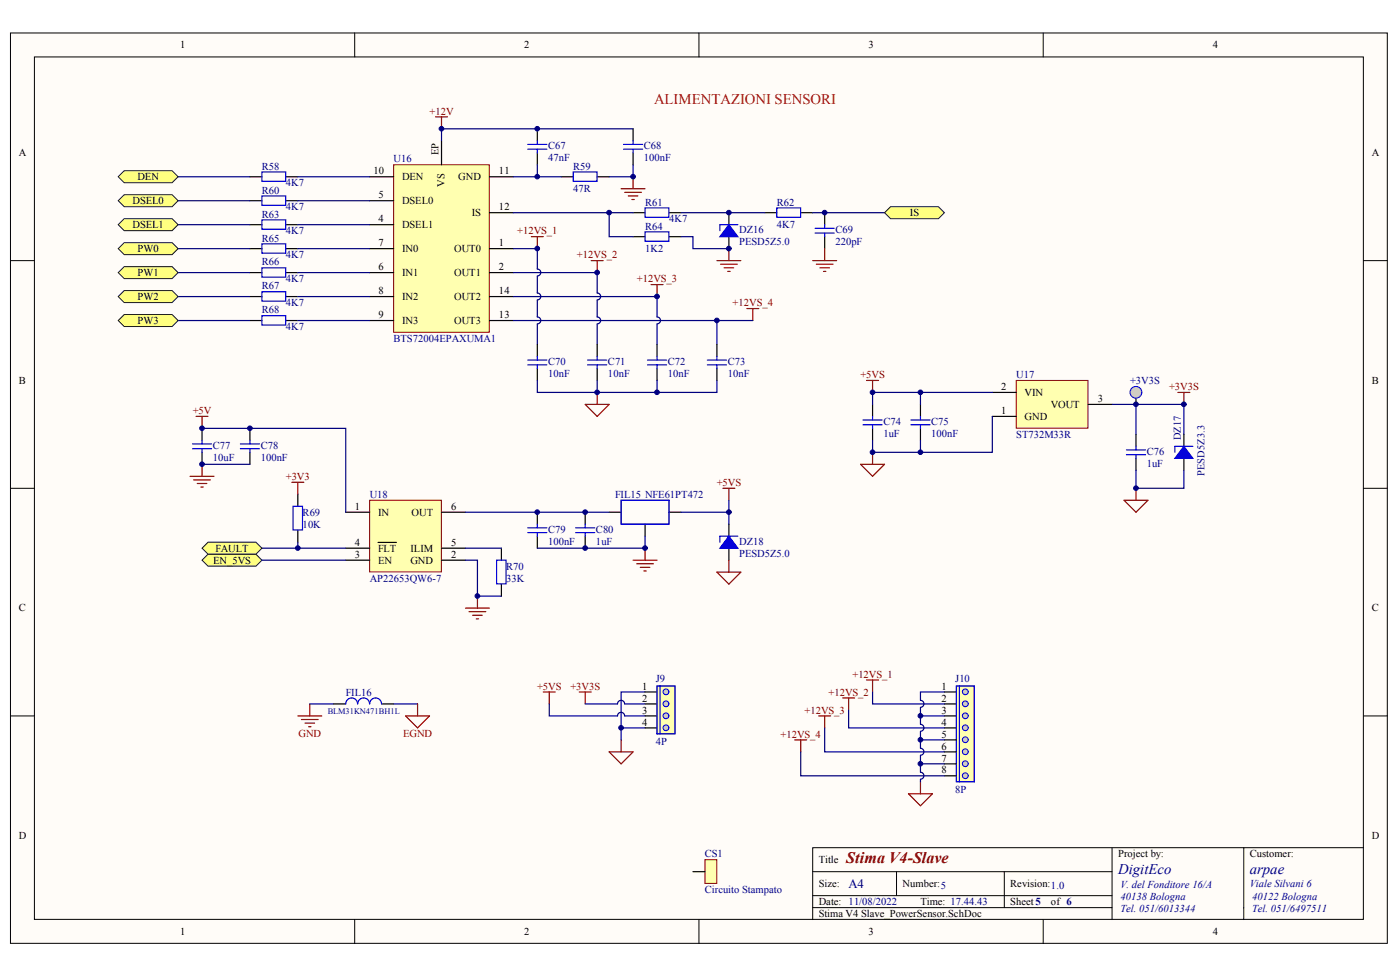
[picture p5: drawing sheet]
<svg xmlns="http://www.w3.org/2000/svg" width="288mm" height="201mm" viewBox="0 0 288 201" stroke-linecap="round" stroke-linejoin="round" font-family="sans-serif">
<g fill="#fffcf8" stroke="#000" stroke-width=".21">
<path d="M2.2 6.8h283.1v187.2h-283.1z"/>
<path d="M7.1 11.7h273.2v177.3h-273.2z"/>
</g>
<g fill="none" stroke="#000" stroke-width=".21">
<path d="M72.9 6.8v4.9M143.7 6.8v4.9M214.5 6.8v4.9M2.2 53.6h4.9M280.4 53.6h4.9M2.2 100.4h4.9M280.4 100.4h4.9M2.2 147.2h4.9M280.4 147.2h4.9M167.1 179.2h61.6M184.3 179.2v5M206.5 179.2v7.4"/>
<path d="M228.7 174.3v12.3M255.7 174.3h-88.6v14.8M280.4 174.3h-24.7v14.8M72.9 189.1v4.9M143.7 189.1v4.9M167.1 186.6h61.6v2.5M167.1 184.2h61.6M214.5 189.1v4.9"/>
</g>
<path d="M144.9 176.8h2.5v4.8h-2.5z" fill="#ffffb0" stroke="#800000" stroke-width=".21"/>
<path d="M142.5 179.2h2.4" fill="none" stroke="#000" stroke-width=".25"/>
<path d="M209 78.2h14.7v9.8h-14.7z" fill="#ffffb0" stroke="#800000" stroke-width=".21"/>
<path d="M179.4 83.1v2.5M179.4 88.1v2.4M189.3 83.1v2.5M189.3 88.1v2.4M204 85.6h5M204 80.7h5M223.7 83.1h5M233.6 81.9v1.2M233.6 89.3v2.5M233.6 94.2v2.5M243.4 89.3v2.5M243.4 94.2v2.5" fill="none" stroke="#000" stroke-width=".25"/>
<path d="M243.4 91.8l1.9 2.4h-3.7z" fill="#00f" stroke="#00f" stroke-width=".25"/>
<g fill="none" stroke="#00f" stroke-width=".25">
<path d="M177.4 87.3h4M177.4 86.4h4M179.4 85.6v.8M179.4 87.3v.8M187.3 87.3h3.9M187.3 86.4h3.9M189.3 85.6v.8M189.3 87.3v.8M231.6 93.5h4M231.6 92.5h4M233.6 91.8v.7M233.6 93.5v.7"/>
<path d="M245.3 91.8h-3.7v1.2"/>
</g>
<path d="M189.3 80.7v2.4M189.3 90.5v2.5M228.7 83.1h14.7v6.2M233.6 83.1v6.2" fill="none" stroke="#000080" stroke-width=".25"/>
<path d="M242.2 80.7h2.5M243.4 80.7v2.4" fill="none" stroke="#800000" stroke-width=".25"/>
<circle cx="233.6" cy="80.7" r="1.21" fill="#c0c0c0" stroke="#00f" stroke-width=".21"/>
<path d="M80.9 33.9h19.7v34.4h-19.7z" fill="#ffffb0" stroke="#800000" stroke-width=".21"/>
<g fill="none" stroke="#000" stroke-width=".25">
<path d="M76 36.3h4.9M90.8 29v4.9M100.6 36.3h5M76 51.1h4.9M76 56.1h4.9M76 41.3h4.9M76 46.2h4.9M100.6 51.1h5M100.6 56.1h5M100.6 43.7h5M76 61h4.9M76 65.9h4.9"/>
<path d="M100.6 61h5M100.6 65.9h5"/>
</g>
<path d="M76 102.9h14.8v14.7h-14.8z" fill="#ffffb0" stroke="#800000" stroke-width=".21"/>
<g fill="none" stroke="#000" stroke-width=".25">
<path d="M41.5 88.1v2.4M41.5 93v2.5M51.4 88.1v2.4M51.4 93v2.5M61.2 101.6v2.5M61.2 109v2.5M71.1 105.3h4.9M71.1 112.7h4.9M71.1 115.2h4.9M77.7 111.5h3.8M90.8 105.3h4.9M90.8 112.7h4.9"/>
<path d="M90.8 115.2h4.9"/>
</g>
<path d="M39.6 92.3h3.9M39.6 91.3h3.9M41.5 90.5v.8M41.5 92.3v.7M49.4 92.3h4M49.4 91.3h4M51.4 90.5v.8M51.4 92.3v.7M60.3 104.1h1.9v4.9h-1.9z" fill="none" stroke="#00f" stroke-width=".25"/>
<path d="M39.1 97.9h4.9M39.8 98.7h3.5M40.3 85.6h2.5M40.6 99.4h1.9M41.5 85.6v2.5M41.5 95.5v2.4M41.3 100.1h.5" fill="none" stroke="#800000" stroke-width=".25"/>
<path d="M41.5 95.5h9.9M53.9 112.7h17.2M61.2 111.5v1.2" fill="none" stroke="#000080" stroke-width=".25"/>
<g fill="#ffff80" stroke="#001b31" stroke-width=".21">
<path d="M42.8 113.9h9.8l1.3 1.3-1.3 1.2h-9.8l-1.3-1.2z" fill-rule="evenodd"/>
<path d="M42.8 111.5h9.8l1.3 1.2-1.3 1.2h-9.8l-1.3-1.2z" fill-rule="evenodd"/>
</g>
<g fill="none" stroke="#000080" stroke-width=".25">
<path d="M53.9 115.2h17.2M95.7 115.2h2.5v7.4h4.9M95.7 112.7h7.4M95.7 105.3h29.6M140 105.3h9.9M149.9 102.9v4.9M63.7 144.7h4.9M112.9 144.7v2.5h14.1a.73 .73 0 0 1 .7-.7 .73 .73 0 0 1 .7 .7M127.7 149.7h4.9M128.4 144.7a.73 .73 0 0 0-.7-.7 .73 .73 0 0 0-.7 .7h-6.7M128.5 144.7h4.1M128.5 147.2h4.1"/>
<path d="M132.6 142.3h-4.9v9.8"/>
</g>
<path d="M103.1 112.7v2.5M125.3 105.3h2.4M132.6 107.8v2.4M137.6 105.3h2.4M149.9 107.8v2.4M149.9 112.7v2.5M103.1 120.1v2.5M132.6 142.3h2.5M132.6 144.7h2.5M132.6 147.2h2.5M132.6 149.7h2.5" fill="none" stroke="#000" stroke-width=".25"/>
<path d="M102.1 115.2h2v4.9h-2zM127.7 102.9h9.9v4.9h-9.9zM151.7 110.2h-3.7v1.3" fill="none" stroke="#00f" stroke-width=".25"/>
<g fill="none" stroke="#800000" stroke-width=".25">
<path d="M130.2 115.2h4.9M130.9 115.9h3.5M131.7 116.7h1.9M132.4 117.4h.5M132.6 112.7v2.5M148.6 100.4h2.5M149.9 100.4v2.5M95.7 125h4.9M96.4 125.8h3.5M97.2 126.5h2M97.9 127.2h.5M98.2 122.6v2.4"/>
<path d="M61.2 147.2h5M62 147.9h3.4M62.7 148.7h2M63.5 149.4h.4M63.7 144.7v2.5M111.7 142.3h2.5M112.9 142.3v2.4M119.1 142.3h2.5M120.3 142.3v2.4M125.3 154.6h4.9l-2.5 2.5zM127.7 152.1v2.5M173.3 143.5h2.4"/>
<path d="M174.5 143.5v2.5"/>
</g>
<path d="M127.7 102.9h9.8v4.8h-9.8z" fill="none" stroke="#800000" stroke-width=".21"/>
<path d="M149.9 110.2l1.8 2.5h-3.7z" fill="#00f" stroke="#00f" stroke-width=".25"/>
<path d="M135.1 141h3.7v9.8h-3.7z" fill="#ffffb0" stroke="#800000" stroke-width=".21"/>
<g fill="#c0c0c0" stroke="#00f" stroke-width=".21">
<circle cx="136.9" cy="142.2" r=".6"/>
<circle cx="136.9" cy="144.7" r=".6"/>
<circle cx="136.9" cy="147.2" r=".6"/>
<circle cx="136.9" cy="149.6" r=".6"/>
</g>
<path d="M135.1 141h3.7v9.9h-3.7zM135.7 141v9.9" fill="none" stroke="#00f" stroke-width=".25"/>
<path d="M194.2 142.3h2.5M194.2 144.7h2.5M194.2 147.2h2.5M194.2 149.7h2.5" fill="none" stroke="#000" stroke-width=".25"/>
<path d="M196.7 141h3.6v19.7h-3.6z" fill="#ffffb0" stroke="#800000" stroke-width=".21"/>
<g fill="#c0c0c0" stroke="#00f" stroke-width=".21">
<circle cx="198.5" cy="142.2" r=".6"/>
<circle cx="198.5" cy="144.7" r=".6"/>
<circle cx="198.5" cy="147.2" r=".6"/>
<circle cx="198.5" cy="149.6" r=".6"/>
</g>
<path d="M197.3 141v19.7" fill="none" stroke="#00f" stroke-width=".25"/>
<circle cx="198.5" cy="152.1" r=".6" fill="#c0c0c0" stroke="#00f" stroke-width=".21"/>
<path d="M196.7 141h3.6v19.7h-3.6z" fill="none" stroke="#00f" stroke-width=".25"/>
<path d="M194.2 152.1h2.5" fill="none" stroke="#000" stroke-width=".25"/>
<g fill="#c0c0c0" stroke="#00f" stroke-width=".21">
<circle cx="198.5" cy="154.6" r=".6"/>
<circle cx="198.5" cy="157" r=".6"/>
<circle cx="198.5" cy="159.5" r=".6"/>
</g>
<g fill="none" stroke="#000" stroke-width=".25">
<path d="M51.4 36.3h2.5M58.8 36.3h2.4M110.5 26.5v2.5M110.5 31.4v2.5M115.4 36.3h2.5M122.8 36.3h2.5M130.2 26.5v2.5M130.2 31.4v2.5M51.4 41.3h2.5M51.4 46.2h2.5M51.4 51.1h2.5M51.4 56.1h2.5"/>
<path d="M58.8 41.3h2.4M58.8 46.2h2.4M58.8 51.1h2.4M58.8 56.1h2.4M130.2 43.7h2.4M130.2 48.7h2.4M137.6 43.7h2.4M137.6 48.7h2.4M149.9 43.7v2.5M149.9 48.7v2.4M157.3 43.7h2.4M164.6 43.7h2.5"/>
<path d="M169.6 43.7v2.5M169.6 48.7v2.4M51.4 61h2.5M51.4 65.9h2.5M58.8 61h2.4M58.8 65.9h2.4M110.5 70.8v2.5M110.5 75.8v2.4M122.8 70.8v2.5M122.8 75.8v2.4M135.1 70.8v2.5M135.1 75.8v2.4"/>
<path d="M147.4 70.8v2.5M147.4 75.8v2.4M110.5 105.3v2.5M110.5 110.2v2.5M120.3 105.3v2.5M120.3 110.2v2.5M194.2 154.6h2.5M194.2 157.1h2.5M194.2 159.5h2.5"/>
</g>
<g fill="none" stroke="#800000" stroke-width=".25">
<path d="M89.6 24h2.4M90.8 24v2.5M127.7 38.8h4.9M128.5 39.5h3.4M130.2 36.3v2.5M109.2 48.7h2.5M110.5 48.7v2.4M121.6 53.6h2.4M122.8 53.6v2.5M129.2 40.3h2M129.9 41h.5M133.9 58.5h2.4"/>
<path d="M135.1 58.5v2.5M147.4 53.6h4.9M148.1 54.3h3.5M148.9 55.1h2M149.6 55.8h.5M149.9 51.1v2.5M167.1 53.6h4.9M167.8 54.3h3.5M168.6 55.1h2M169.3 55.8h.5M169.6 51.1v2.5M153.6 63.4h2.4"/>
<path d="M154.8 63.4v2.5M120.3 83.1h5l-2.5 2.5zM122.8 80.7v2.4M147.4 117.6h4.9l-2.4 2.5zM149.9 115.2v2.4M178.2 139.8h2.4M179.4 139.8v2.5M163.4 152.1h2.5M164.6 152.1v2.5M168.3 147.2h2.5M169.6 147.2v2.5M186.8 163.2h4.9l-2.4 2.5z"/>
<path d="M189.3 160.7v2.5"/>
</g>
<g fill="none" stroke="#000080" stroke-width=".25">
<path d="M36.6 36.3h14.8M61.2 36.3h14.8M105.6 36.3h9.8M110.5 33.9v2.4M130.2 33.9v2.4h-4.9M36.6 56.1h14.8M36.6 51.1h14.8M36.6 46.2h14.8M36.6 41.3h14.8M61.2 56.1h14.8M61.2 51.1h14.8M61.2 46.2h14.8"/>
<path d="M61.2 41.3h14.8M105.6 56.1h17.2v4.1a.71 .71 0 0 1 .7 .8 .71 .71 0 0 1-.7 .7M105.6 51.1h4.9v4.2a.71 .71 0 0 1 .7 .7 .71 .71 0 0 1-.7 .7M105.6 43.7h24.6M110.5 56.8v3.4a.71 .71 0 0 1 .7 .8 .71 .71 0 0 1-.7 .7M125.3 43.7v5h4.9M140 48.7h2.5v2.4h7.4M140 43.7h17.3M167.1 43.7h14.8M36.6 65.9h14.8M36.6 61h14.8M61.2 65.9h14.8"/>
<path d="M61.2 61h14.8M105.6 61h29.5v4.2a.71 .71 0 0 1 .7 .7 .71 .71 0 0 1-.7 .7M105.6 65.9h49.2M110.5 61.7v3.5a.71 .71 0 0 1 .7 .7 .71 .71 0 0 1-.7 .7M110.5 78.2v2.5h36.9v-2.5M110.5 66.6v4.2M122.8 61.7v3.5a.71 .71 0 0 1 .7 .7 .71 .71 0 0 1-.7 .7M122.8 66.6v4.2M122.8 78.2v2.5M135.1 66.6v4.2M135.1 78.2v2.5M147.4 65.9v4.9"/>
<path d="M132.6 110.2v2.5h-22.1M164.6 154.6v4.9h29.6M169.6 149.7v4.9h24.6M174.5 146v3.7h19.7M179.4 142.3v2.4h14.8M189.3 145.5v3.4a.71 .71 0 0 1 .7 .7 .71 .71 0 0 1-.7 .8M189.3 150.4v3.5a.71 .71 0 0 1 .7 .7 .71 .71 0 0 1-.7 .7M189.3 155.3v3.5a.71 .71 0 0 1 .7 .7 .71 .71 0 0 1-.7 .7M189.3 147.2h4.9M189.3 152.1h4.9M189.3 157.1h4.9M194.2 142.3h-4.9v1.7a.71 .71 0 0 1 .7 .7 .71 .71 0 0 1-.7 .7"/>
<path d="M189.3 160.3v.4"/>
</g>
<g fill="none" stroke="#00f" stroke-width=".25">
<path d="M53.9 35.4h4.9v1.9h-4.9zM108.5 30.7h4M108.5 29.7h4M110.5 29v.7M110.5 30.7v.7M117.9 35.4h4.9v1.9h-4.9zM128.2 30.7h3.9M128.2 29.7h3.9M130.2 29v.7M130.2 30.7v.7M53.9 40.3h4.9v1.9h-4.9zM53.9 45.2h4.9v1.9h-4.9z"/>
<path d="M53.9 50.1h4.9v2h-4.9zM53.9 55.1h4.9v1.9h-4.9zM53.9 60h4.9v1.9h-4.9zM132.6 42.7h4.9v2h-4.9zM132.6 47.7h4.9v1.9h-4.9zM151.7 46.2h-3.7v1.2M159.7 42.7h4.9v2h-4.9zM167.6 47.9h3.9M167.6 46.9h3.9M169.6 46.2v.7M169.6 47.9v.8M53.9 64.9h4.9v1.9h-4.9z"/>
<path d="M108.5 75h4M108.5 74h4M110.5 73.3v.7M110.5 75v.8M120.8 75h4M120.8 74h4M122.8 73.3v.7M122.8 75v.8M133.1 75h4M133.1 74h4M135.1 73.3v.7M135.1 75v.8"/>
<path d="M145.4 75h4M145.4 74h4M147.4 73.3v.7M147.4 75v.8M108.5 109.5h4M108.5 108.5h4M110.5 107.8v.7M110.5 109.5v.7M118.4 109.5h3.9M118.4 108.5h3.9M120.3 107.8v.7M120.3 109.5v.7"/>
</g>
<path d="M149.9 46.2l1.8 2.5h-3.7z" fill="#00f" stroke="#00f" stroke-width=".25"/>
<g fill="#ffff80" stroke="#001b31" stroke-width=".21">
<path d="M25.5 35.1h9.9l1.2 1.2-1.2 1.3h-9.9l-1.2-1.3z" fill-rule="evenodd"/>
<path d="M25.5 40h9.9l1.2 1.3-1.2 1.2h-9.9l-1.2-1.2z" fill-rule="evenodd"/>
<path d="M25.5 45h9.9l1.2 1.2-1.2 1.2h-9.9l-1.2-1.2z" fill-rule="evenodd"/>
<path d="M183.1 42.5h9.9l1.2 1.2-1.2 1.3h-9.9l-1.2-1.3z" fill-rule="evenodd"/>
</g>
<path d="M130.2 26.5h-39.4v2.5" fill="none" stroke="#000080" stroke-width=".25"/>
<g fill="#ffff80" stroke="#001b31" stroke-width=".21">
<path d="M25.5 49.9h9.9l1.2 1.2-1.2 1.3h-9.9l-1.2-1.3z" fill-rule="evenodd"/>
<path d="M25.5 54.8h9.9l1.2 1.3-1.2 1.2h-9.9l-1.2-1.2z" fill-rule="evenodd"/>
<path d="M25.5 59.7h9.9l1.2 1.3-1.2 1.2h-9.9l-1.2-1.2z" fill-rule="evenodd"/>
<path d="M25.5 64.7h9.9l1.2 1.2-1.2 1.2h-9.9l-1.2-1.2z" fill-rule="evenodd"/>
</g>
<path d="M178.2 78.2h2.4M179.4 78.2v2.5M60 99.2h2.5M61.2 99.2v2.4M177 95.5h4.9l-2.5 2.4zM179.4 93v2.5M231.1 102.9h4.9l-2.4 2.4zM233.6 100.4v2.5M83.4 147.2h4.9l-2.4 2.5zM85.9 144.7v2.5" fill="none" stroke="#800000" stroke-width=".25"/>
<path d="M41.5 88.1h29.6v17.2M204 85.6v7.4h-24.6v-2.5M204 80.7h-24.6v2.4M233.6 96.7v3.7h9.8v-3.7M80.9 144.7h5" fill="none" stroke="#000080" stroke-width=".25"/>
<path d="M68.6 144.7h2.5M78.5 144.7h2.4" fill="none" stroke="#000" stroke-width=".25"/>
<path d="M73.5 144.7a1.22 1.22 0 0 0-1.2-1.2 1.22 1.22 0 0 0-1.2 1.2M76 144.7a1.22 1.22 0 0 0-1.2-1.2 1.22 1.22 0 0 0-1.2 1.2M78.4 144.7a1.22 1.22 0 0 0-1.2-1.2 1.22 1.22 0 0 0-1.2 1.2" fill="none" stroke="#00f" stroke-width=".25"/>
<g fill="#000080" stroke="#000080" stroke-width=".21">
<circle cx="41.5" cy="95.4" r=".47"/>
<circle cx="41.5" cy="88.1" r=".47"/>
<circle cx="51.4" cy="88.1" r=".47"/>
<circle cx="61.2" cy="112.7" r=".47"/>
<circle cx="90.8" cy="26.5" r=".47"/>
<circle cx="98.2" cy="122.5" r=".47"/>
<circle cx="110.5" cy="105.3" r=".47"/>
<circle cx="110.5" cy="51.1" r=".47"/>
<circle cx="110.5" cy="36.3" r=".47"/>
<circle cx="110.5" cy="26.5" r=".47"/>
<circle cx="120.3" cy="112.7" r=".47"/>
<circle cx="120.3" cy="105.3" r=".47"/>
<circle cx="122.8" cy="80.7" r=".47"/>
<circle cx="122.8" cy="56" r=".47"/>
<circle cx="125.2" cy="43.7" r=".47"/>
<circle cx="127.7" cy="149.6" r=".47"/>
<circle cx="130.2" cy="36.3" r=".47"/>
<circle cx="132.6" cy="112.7" r=".47"/>
<circle cx="135.1" cy="80.7" r=".47"/>
<circle cx="135.1" cy="61" r=".47"/>
<circle cx="147.4" cy="65.9" r=".47"/>
<circle cx="149.9" cy="105.3" r=".47"/>
<circle cx="149.9" cy="51.1" r=".47"/>
<circle cx="149.9" cy="43.7" r=".47"/>
<circle cx="169.6" cy="43.7" r=".47"/>
<circle cx="179.4" cy="93" r=".47"/>
<circle cx="179.4" cy="80.7" r=".47"/>
<circle cx="189.3" cy="157" r=".47"/>
<circle cx="189.3" cy="152.1" r=".47"/>
<circle cx="189.3" cy="147.2" r=".47"/>
<circle cx="189.3" cy="93" r=".47"/>
<circle cx="189.3" cy="80.7" r=".47"/>
<circle cx="233.6" cy="100.4" r=".47"/>
<circle cx="233.6" cy="83.1" r=".47"/>
<circle cx="243.4" cy="83.1" r=".47"/>
</g>
<text font-size="3.3" fill="#800000" x="174" y="177.5">Stima V4-Slave</text>
<text font-size="3" fill="#f00" x="134.5" y="21.5">ALIMENTAZIONI SENSORI</text>
<g font-size="3" fill="#000080">
<text x="229.9" y="179.7">DigitEco</text>
<text x="257" y="179.7">arpae</text>
</g>
<text font-size="2.6" fill="#000080" x="174.5" y="182.6">A4</text>
<g font-size="2.2">
<text x="37" y="10">1</text>
<text x="107.8" y="10">2</text>
<text x="178.6" y="10">3</text>
<text x="249.4" y="10">4</text>
<text x="3.9" y="32.1">A</text>
<text x="76.8" y="35.9">10</text>
<text x="102.6" y="35.9">11</text>
<text x="282.1" y="32.1">A</text>
<text x="28.2" y="37.1">DEN</text>
<text x="77.9" y="40.8">5</text>
<text x="82.7" y="37.1">DEN</text>
<text x="94.2" y="37.1">GND</text>
<text x="27.2" y="42">DSEL0</text>
<text x="27.2" y="46.9">DSEL1</text>
<text x="77.9" y="45.7">4</text>
<text x="82.7" y="42">DSEL0</text>
<text x="82.7" y="46.9">DSEL1</text>
<text x="97" y="44.5">IS</text>
<text x="102.6" y="43.3">12</text>
<text x="187.1" y="44.5">IS</text>
<text x="28.3" y="51.9">PW0</text>
<text x="77.9" y="50.6">7</text>
<text x="82.7" y="51.9">IN0</text>
<text x="93.4" y="51.9">OUT0</text>
<text x="102.6" y="50.6">1</text>
<text x="28.3" y="56.8">PW1</text>
<text x="77.9" y="55.6">6</text>
<text x="82.7" y="56.8">IN1</text>
<text x="93.4" y="56.8">OUT1</text>
<text x="102.6" y="55.6">2</text>
<text x="28.3" y="61.7">PW2</text>
<text x="77.9" y="60.5">8</text>
<text x="77.9" y="65.4">9</text>
<text x="82.7" y="61.7">IN2</text>
<text x="93.4" y="61.7">OUT2</text>
<text x="102.6" y="60.5">14</text>
<text x="102.6" y="65.4">13</text>
<text x="28.3" y="66.7">PW3</text>
<text x="82.7" y="66.7">IN3</text>
<text x="93.4" y="66.7">OUT3</text>
<text x="3.9" y="78.9">B</text>
<text x="205.9" y="80.2">2</text>
<text x="210.7" y="81.4">VIN</text>
<text x="216.1" y="83.9">VOUT</text>
<text x="225.7" y="82.7">3</text>
<text x="282.1" y="78.9">B</text>
<text x="205.9" y="85.1">1</text>
<text x="210.7" y="86.4">GND</text>
<text x="72.9" y="104.8">1</text>
<text x="77.7" y="106.1">IN</text>
<text x="84.6" y="106.1">OUT</text>
<text x="92.8" y="104.8">6</text>
<text x="44.3" y="113.5">FAULT</text>
<text x="72.9" y="112.2">4</text>
<text x="77.7" y="113.5">FLT</text>
<text x="84.4" y="113.5">ILIM</text>
<text x="92.8" y="112.2">5</text>
<text x="43.8" y="115.9">EN_5VS</text>
<text x="72.9" y="114.7">3</text>
<text x="77.7" y="115.9">EN</text>
<text x="84.4" y="115.9">GND</text>
<text x="92.8" y="114.7">2</text>
<text x="3.9" y="125.7">C</text>
<text x="282.1" y="125.7">C</text>
<text x="132" y="141.8">1</text>
<text x="193.6" y="141.8">1</text>
<text x="132" y="144.3">2</text>
<text x="132" y="146.7">3</text>
<text x="132" y="149.2">4</text>
<text x="193.6" y="144.3">2</text>
<text x="193.6" y="146.7">3</text>
<text x="193.6" y="149.2">4</text>
<text x="193.6" y="151.6">5</text>
<text x="193.6" y="154.1">6</text>
<text x="193.6" y="156.6">7</text>
<text x="193.6" y="159">8</text>
<text x="3.9" y="172.5">D</text>
<text x="282.1" y="172.5">D</text>
<text x="168.3" y="177.5">Title</text>
<text x="229.9" y="176.3">Project by:</text>
<text x="257" y="176.3">Customer:</text>
<text x="168.3" y="182.4">Size:</text>
<text x="185.6" y="182.4">Number:5</text>
<text x="207.7" y="182.4">Revision:1.0</text>
<text x="168.3" y="186.1">Date: 11/08/2022</text>
<text x="168.3" y="188.6">Stima V4 Slave_PowerSensor.SchDoc</text>
<text x="189.3" y="186.1">Time: 17.44.43</text>
<text x="207.7" y="186.1">Sheet5</text>
<text x="216.1" y="186.1">of 6</text>
<text x="37" y="192.3">1</text>
<text x="107.8" y="192.3">2</text>
<text x="178.6" y="192.3">3</text>
<text x="249.4" y="192.3">4</text>
</g>
<g font-size="2.2" fill="#800000">
<text x="88.3" y="23.5">+12V</text>
<text x="106.3" y="48.2">+12VS_1</text>
<text x="118.6" y="53.1">+12VS_2</text>
<text x="130.9" y="58">+12VS_3</text>
<text x="150.6" y="63">+12VS_4</text>
<text x="176.9" y="77.7">+5VS</text>
<text x="240.4" y="80.2">+3V3S</text>
<text x="39.6" y="85.1">+5V</text>
<text x="58.8" y="98.7">+3V3</text>
<text x="147.4" y="99.9">+5VS</text>
<text x="110.4" y="141.8">+5VS</text>
<text x="117.3" y="141.8">+3V3S</text>
<text x="170.3" y="143">+12VS_2</text>
<text x="175.3" y="139.3">+12VS_1</text>
<text x="165.4" y="146.7">+12VS_3</text>
<text x="61.4" y="151.6">GND</text>
<text x="82.9" y="151.6">EGND</text>
<text x="160.5" y="151.6">+12VS_4</text>
</g>
<g font-size="2.2" fill="#000080">
<text x="53.9" y="34.9">R58</text>
<text x="80.9" y="33.4">U16</text>
<text x="112.7" y="30.7">C67</text>
<text x="112.7" y="33.2">47nF</text>
<text x="117.9" y="34.9">R59</text>
<text x="132.4" y="30.7">C68</text>
<text x="132.4" y="33.2">100nF</text>
<text x="53.9" y="39.8">R60</text>
<text x="58.8" y="38.3">4K7</text>
<text x="117.9" y="39.6">47R</text>
<text x="53.9" y="44.7">R63</text>
<text x="58.8" y="43.3">4K7</text>
<text x="132.6" y="42.3">R61</text>
<text x="132.6" y="47.2">R64</text>
<text x="137.6" y="45.7">4K7</text>
<text x="152" y="47.9">DZ16</text>
<text x="159.7" y="42.3">R62</text>
<text x="159.7" y="46.9">4K7</text>
<text x="171.8" y="47.9">C69</text>
<text x="53.9" y="49.7">R65</text>
<text x="58.8" y="48.2">4K7</text>
<text x="58.8" y="53.1">4K7</text>
<text x="132.6" y="51.9">1K2</text>
<text x="152" y="50.4">PESD5Z5.0</text>
<text x="171.8" y="50.4">220pF</text>
<text x="53.9" y="54.6">R66</text>
<text x="53.9" y="59.5">R67</text>
<text x="58.8" y="58">4K7</text>
<text x="53.9" y="64.4">R68</text>
<text x="58.8" y="63">4K7</text>
<text x="58.8" y="67.9">4K7</text>
<text x="80.9" y="70.3">BTS72004EPAXUMA1</text>
<text x="112.7" y="75">C70</text>
<text x="112.7" y="77.5">10nF</text>
<text x="125" y="75">C71</text>
<text x="125" y="77.5">10nF</text>
<text x="137.3" y="75">C72</text>
<text x="137.3" y="77.5">10nF</text>
<text x="149.6" y="75">C73</text>
<text x="149.6" y="77.5">10nF</text>
<text x="209" y="77.7">U17</text>
<text x="232.3" y="79">+3V3S</text>
<text x="181.6" y="87.3">C74</text>
<text x="181.6" y="89.8">1uF</text>
<text x="191.5" y="87.3">C75</text>
<text x="191.5" y="89.8">100nF</text>
<text x="43.8" y="92.3">C77</text>
<text x="43.8" y="94.7">10uF</text>
<text x="53.6" y="92.3">C78</text>
<text x="53.6" y="94.7">100nF</text>
<text x="209" y="90.1">ST732M33R</text>
<text x="235.8" y="93.5">C76</text>
<text x="235.8" y="96">1uF</text>
<text x="62.2" y="106.1">R69</text>
<text x="76" y="102.4">U18</text>
<text x="126.5" y="102.4">FIL15 NFE61PT472</text>
<text x="62.2" y="108.5">10K</text>
<text x="112.7" y="109.5">C79</text>
<text x="112.7" y="112">100nF</text>
<text x="122.5" y="109.5">C80</text>
<text x="122.5" y="112">1uF</text>
<text x="152" y="112">DZ18</text>
<text x="76" y="119.6">AP22653QW6-7</text>
<text x="104.1" y="117.2">R70</text>
<text x="104.1" y="119.6">33K</text>
<text x="152" y="114.4">PESD5Z5.0</text>
<text x="71.1" y="143">FIL16</text>
<text x="134.9" y="140.3">J9</text>
<text x="196.4" y="140.3">J10</text>
<text x="134.9" y="153.1">4P</text>
<text x="196.4" y="163">8P</text>
<text x="144.9" y="176.3">CS1</text>
<text x="144.9" y="183.7">Circuito Stampato</text>
<text x="230.4" y="182.7">V. del Fonditore 16/A</text>
<text x="230.4" y="185.1">40138 Bologna</text>
<text x="257" y="182.4">Viale Silvani 6</text>
<text x="257.5" y="185.1">40122 Bologna</text>
<text x="230.4" y="187.6">Tel. 051/6013344</text>
<text x="257.5" y="187.6">Tel. 051/6497511</text>
</g>
<g font-size="2.1">
<text x="90.1" y="31.9" transform="rotate(-90 90.1 31.9)">EP</text>
<text x="91.4" y="38.4" transform="rotate(-90 91.4 38.4)">VS</text>
</g>
<g font-size="2.1" fill="#000080">
<text x="242.8" y="90.5" transform="rotate(-90 242.8 90.5)">DZ17</text>
<text x="247.7" y="97.9" transform="rotate(-90 247.7 97.9)">PESD5Z3.3</text>
</g>
<text font-size="1.7" fill="#000080" x="67.4" y="146.8">BLM31KN471BH1L</text>
</svg>
